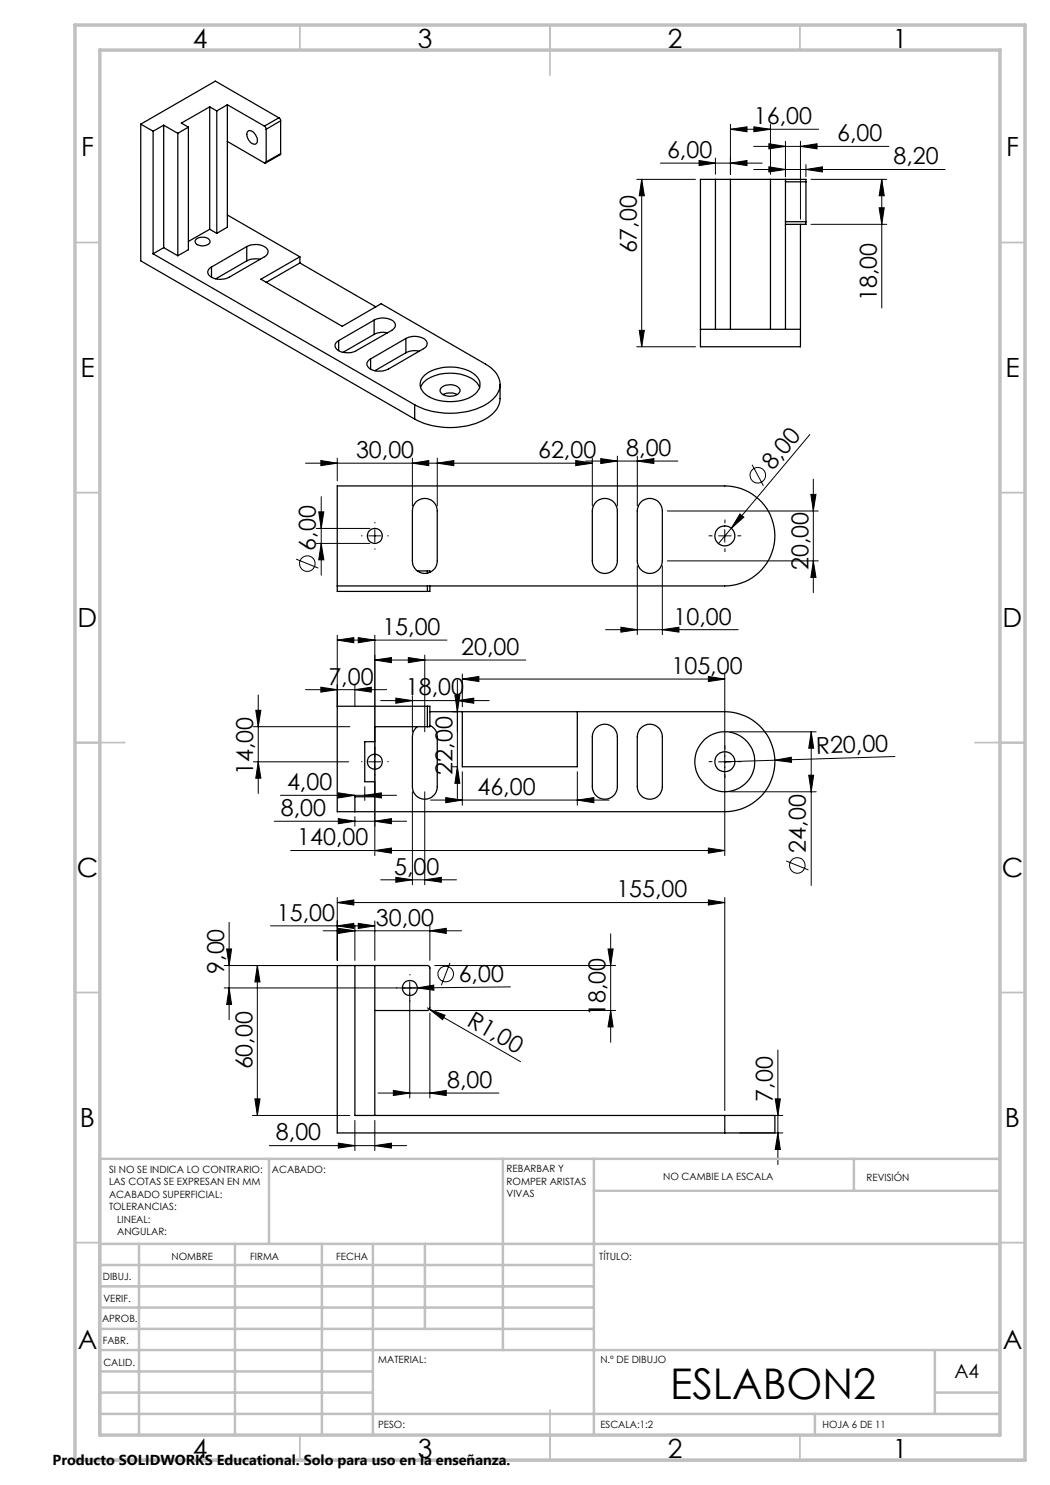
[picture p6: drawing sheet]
<svg xmlns="http://www.w3.org/2000/svg" width="210mm" height="297mm" viewBox="0 0 210 297" stroke-linecap="round" stroke-linejoin="round" font-family="sans-serif">
<g fill="none" stroke="#000" stroke-width=".25">
<path d="M28.2 24.8v27.4l54.7 31.6M28.2 24.8l2.4 1.4M30.6 26.2v24.6M32.7 25l2.9 1.7M32.7 25l-2.1 1.2M32.7 25v24.5M35.6 26.7v24.4M37.7 25.4v24.5l-2.1 1.2M37.7 25.4l-2.1 1.3M41.9 21.4l1.5 .8M41.9 21.4l-5.6 3.2 1.4 .8M41.9 21.4v24.5"/>
<path d="M43.4 22.2v24.5M45.5 28.3l7.4 4.3h.2l.1-.2M45.5 21v24.4l-2.1 1.3M45.5 21l7.4 4.2M45.5 21l-2.1 1.2M49.6 26.3a1.13 1.13 0 0 1 1.5 .7 1.34 1.34 0 0 1 0 1.8 1.83 1.83 0 0 1-1.5-2.5zM52.9 25.2l.3 .4v.3M53.2 25.9v6.5M55.8 23.6l.3 .2v.4M55.8 23.6l-2.9 1.6M55.8 23.6l-12.7-7.4-14.9 8.6M56.1 30.7v.2l-3 1.7"/>
<path d="M56.1 24.2l-2.9 1.7M56.1 24.2v6.5M56.1 30.7l-2.9 1.7M143.1 35.9v30M146.1 35.9v30M154.1 35.9v30M157.1 35.9v.5M157.1 36.4h4.1M157.1 36.4v7.9M161.2 36.4v-.5h-21.1v33.5h20v-24.5M161.2 36.4v7.9M30.6 50.8l52.3 30.2"/>
<path d="M32.7 49.5l-2.1 1.3M32.7 49.5l2.9 1.6M39.3 47.8a1.74 1.74 0 0 1 2.7 .6 1.8 1.8 0 0 1-2.9 0v-.3zM41.9 45.9l-4.2 2.4M41.9 45.9l1.5 .8M42.3 53.4v2.1M45.5 43l14.5 8.4M49.4 49.3a3.4 3.4 0 0 1 4.2 .8l-.1 .7-.3 .4-7.4 4.3a3.4 3.4 0 0 1-4.2-.8l.1-.7 .6-.6M49.4 49.3l-7.1 4.1M49.4 49.3v2.9M49.4 52.2l-6.3 3.6M52 51.9l-1.6-.1-1 .4"/>
<path d="M60 51.4l-7.8 4.4 16.2 9.5 7.8-4.6 20.9 12.1a4.7 4.7 0 0 1 2.8 4.8 6.7 6.7 0 0 1-4.8 4.2 15.8 15.8 0 0 1-12.2-.8M60 52.6l-6.8 3.9M60 52.6l15.2 8.8M60 51.4v1.2M157.1 44.3v.6M157.1 44.3h4.1M157.1 44.9v21M161.2 44.3v.6h-4.1M67.7 68.1v2M74.1 71.8v2M74.8 64a3.6 3.6 0 0 1 4.1 .5l.2 .7-.5 .7-7.3 4.2a3.6 3.6 0 0 1-4.1-.5l-.2-.4 .1-.5 .6-.6M74.8 64l-7.1 4.1"/>
<path d="M74.8 64v2.9M74.8 66.9l-6.2 3.6M77.5 66.6l-1.2-.1-1.5 .4M81.2 67.7a3.5 3.5 0 0 1 4.1 .5l.1 .7-.4 .7-7.4 4.2a3.4 3.4 0 0 1-4.2-.7l.1-.7 .6-.6M81.2 67.7l-7.1 4.1M81.2 67.7v2.9M81.2 70.6l-6.2 3.6M83.9 70.2l-1.3-.1-1.4 .5M84.1 77.5a4.7 4.7 0 0 1 3.8-2.6 8.3 8.3 0 0 1 7.5 1.6l.5 1M84.7 75.3a8.6 8.6 0 0 1 9.1-1.1 2.89 2.89 0 0 1 2 3.6 6.1 6.1 0 0 1-5.5 2.5 6.8 6.8 0 0 1-5.9-2.2 2.17 2.17 0 0 1 .3-2.8zM88.3 77.5a2.66 2.66 0 0 1 3.7 .4 1.23 1.23 0 0 1-1.3 1.3 2.19 2.19 0 0 1-2.7-1zM88.6 78.9a3.3 3.3 0 0 1 2.8 0"/>
<path d="M100 76.9v2.8a5.6 5.6 0 0 1-4.2 4.7 15.7 15.7 0 0 1-12.9-.6M140.1 65.9h20M82.9 81v2.8M67.5 117.2h77.5a10 10 0 0 0 10-10 10 10 0 0 0-10-10h-77.5v21.1h18M83.3 100.3a2.52 2.52 0 0 1 2.7-.4 2.52 2.52 0 0 1 1.5 2.3v10a2.49 2.49 0 0 1-2.5 2.5 2.49 2.49 0 0 1-2.5-2.5v-10a2.4 2.4 0 0 1 .8-1.9zM83.5 114.2h2M85.5 114.2h.5v.3M85.5 114.2v.4M85.5 117.2v1.1M86 117.2v1.1h-.5M119.3 100.3a2.53 2.53 0 0 1 2.7-.4 2.53 2.53 0 0 1 1.5 2.3v10a2.5 2.5 0 0 1-2.5 2.5 2.5 2.5 0 0 1-2.5-2.5v-10l.1-.8zM128.3 100.3a2.52 2.52 0 0 1 2.7-.4 2.52 2.52 0 0 1 1.5 2.3v10a2.5 2.5 0 0 1-2.5 2.5 2.5 2.5 0 0 1-2.5-2.5v-10l.1-.8z"/>
<path d="M85.5 141.2h.5v4.1h-.5M85.5 141.2h-18v21.1h77.5a10 10 0 0 0 10-10 10 10 0 0 0-10-10h-59M85.5 141.2v4.1M85.5 145.3h-10.5v3h-2v8h2v3h-4v3M86 145.1l.6 .4a2.24 2.24 0 0 1 .9 1.9v9.9a2.49 2.49 0 0 1-2.5 2.5 2.49 2.49 0 0 1-2.5-2.5v-9.9a2.4 2.4 0 0 1 1-2.1M92.5 142.3v11h23v-11M119 145.8a2.51 2.51 0 0 1 2.8-.8 2.51 2.51 0 0 1 1.7 2.4v9.9a2.5 2.5 0 0 1-2.5 2.5 2.5 2.5 0 0 1-2.5-2.5v-9.9l.1-.9zM128 145.8a2.51 2.51 0 0 1 2.8-.8 2.51 2.51 0 0 1 1.7 2.4v9.9a2.5 2.5 0 0 1-2.5 2.5 2.5 2.5 0 0 1-2.5-2.5v-9.9l.1-.9zM71 193.1v30h74M75 193.1v30M75 202.1h10.5l.3-.2 .2-.2v-8.2l-.2-.3-.3-.1h-18v33.5h77.5M145 223.1h10v3.5h-10"/>
<path d="M145 223.1v3.5"/>
<circle cx="75" cy="107.2" r="1.51"/>
<circle cx="145" cy="107.2" r="1.99"/>
<circle cx="75" cy="152.3" r="1.51"/>
<circle cx="145" cy="152.3" r="2"/>
<circle cx="145" cy="152.4" r="6"/>
<circle cx="82" cy="197.6" r="1.51"/>
</g>
<g fill="none" stroke="#000" stroke-width=".2">
<path d="M127.4 35.9h11.7M128.3 35.9l.6 3.3h-1.1zM128.3 35.9v33.5M132.1 32.6h20.3M139.8 32.1l3.3 .5-3.3 .5zM143.1 31.6v3.3M146.1 25.9l3.3-.5v.9zM146.1 32.6l3.3-.5v1zM146.1 24.9v10M146.1 25.9h17.6M150.7 33.9h38.3M150.7 29.3h27.1"/>
<path d="M150.8 25.4l3.3 .5-3.3 .4zM153.8 33.4l3.3 .5-3.3 .5zM153.8 28.7l3.3 .6-3.3 .5zM154.1 24.9v10M157.1 28.3v7M160.1 29.3l3.3-.6v1.1zM160.1 28.3v15.5M161.2 33.9l3.3-.5v1zM161.2 32.9v2.4M162.2 35.9h15.1M176.4 35.9l.4 3.3h-1zM176.4 35.9v25.7"/>
<path d="M162.2 44.9h15.1M175.8 41.6h1l-.4 3.3zM127.4 69.4h11.7M127.8 66.1h1.1l-.6 3.3zM61.1 92.6h57.4M64.2 92.1l3.3 .5-3.3 .5zM64.2 99.3v15.7M67.5 91.6v4.6M82.5 92.6l3.3-.5v1zM82.5 91.6v9.6M87.5 92.6l3.3-.5v1zM87.5 91.6v9.6"/>
<path d="M115.1 92.1l3.4 .5-3.4 .5zM117.1 92.2h18.5M118.5 91.6v9.6M120.2 91.7l3.3 .5-3.3 .5zM123.5 91.2v10M127.5 92.2l3.3-.5v1zM127.5 91.2v10M150.4 93l2.3 4.2M162 86.9l-18.3 21.8M162.2 98.9h1l-.5 3.3zM162.7 95.8v22.7M59.2 111.8l4.5 1.8"/>
<path d="M63.3 105.7h10.7M63.3 108.7h10.7M63.7 102.4h1.1l-.6 3.3zM64.2 108.7l.6 3.3h-1.1zM73.7 107.2h2.5M75 105.9v2.5M127.5 113.2v13.7M132.5 113.2v13.7M133.5 112.2h30.2M133.5 102.2h30.2M143.7 107.2h2.5M145 105.9v2.5"/>
<path d="M148 102.8l.8 .6-2.5 2.3zM162.7 112.2l.5 3.3h-1zM51.6 139v19.7M61.1 137.9h16.2M64.2 137.4l3.3 .5-3.3 .5zM67.5 128l3.3-.5v1zM67.5 127v14.4M67.5 128h21.9M71 137.9l3.3-.5v1zM71 136.9v4.5M71.6 127.5l3.4 .5-3.4 .5zM75 132l3.3-.5v1z"/>
<path d="M75 127v44.1M75 132h30.2M79.2 139.6l3.3 .5-3.3 .5zM81.7 131.5l3.2 .5-3.2 .5zM82.5 139.1v7.3M84.9 131v15.4M91 139.1h1l-.5 3.2zM91.5 136v23.7M92.5 135.8l3.3-.5v1zM92.5 134.8v6.6M92.5 135.8h52.5M121.1 125.9h26.5"/>
<path d="M124.2 125.4l3.3 .5-3.3 .5zM132.5 125.9l3.3-.5v1zM141.7 135.3l3.3 .5-3.3 .5zM145 134.8v36.3M50.7 152.4h19M50.7 145.3h19.3M51.2 142.1h1l-.6 3.2zM51.6 152.4l.6 3.2h-1zM56.1 159.1h23.2M67.7 158.6l3.3 .5-3.3 .5zM73 159.1l3.3-.5v1zM73 157.3v2.8"/>
<path d="M73.7 152.4h2.5M76.1 140.1h21.7M82.5 158.4v18.5M84.9 158.4v18.5M89.1 159.5l3.4 .5-3.4 .5zM90.5 142.3h1M90.5 153.3h1M91.5 140.1l3.3-.5v1zM91.5 153.3l.5 3.4h-1zM92.5 154.3v6.7M115.5 154.3v6.7M143.7 152.4h2.5"/>
<path d="M146 158.4h17.2M146 146.4h17.2M155 152l3.3-.6v1.1zM155 152l-10 .4M161.7 155h1l-.5 3.4zM162.2 146.4l.5 3.2h-1zM162.2 146.4v30.7M179 151.3l-24 .7M54.9 164.2h26.4M58.1 170.1h86.9M67.5 179.5v12.6M67.7 163.7l3.3 .5-3.3 .5z"/>
<path d="M71 163.3v1.9M75 170.1l3.3-.5v1zM75 164.2l3.3-.5v1zM76.1 176h15.2M79.2 175.5l3.3 .5-3.3 .5zM84.9 176l3.4-.5v1zM86.1 160h35.7M115.5 160l3.3-.5v1zM141.7 169.6l3.3 .5-3.3 .5zM141.7 180l3.3 .5-3.3 .5zM145 179.5v42.6M157.2 172.2l4.5 1.8"/>
<path d="M44.8 197.6h38.4M44.8 193.1h25.2M45.3 189.8h1l-.5 3.3zM45.8 197.6l.5 3.3h-1zM45.8 184.5v19.4M51.5 193.1l.5 3.3h-1zM51.5 193.1v30M54.1 185.2h20.9M64.6 186.2h27.7M67.5 185.2l3.3-.5v1zM67.5 180.5l3.3-.5v1zM67.5 180.5h77.5"/>
<path d="M67.7 185.7l3.3 .5-3.3 .5zM71 185.2v6.9M71.6 184.7l3.4 .5-3.4 .5zM75 184.2v7.9M82 196.4v23.2M83.5 197.6l3.2-.6 .1 1zM83.5 197.6h-3M86 186.2l3.3-.5v1zM86 185.2v6.9M87 193.1h36.1M90 192.6l-1.7 4.5M102.1 197.4l-18.6 .2"/>
<path d="M121.6 189.8h1l-.5 3.3zM122.1 186.8v21.7M51 219.8h1l-.5 3.3zM75.6 218.6h24.2M78.7 218.1l3.3 .5-3.3 .5zM85.5 201.6l.4 .3M85.9 201.9l3.1 1.2-.5 .8zM85.9 201.9l18.2 10.4M86 218.6l3.3-.5v1zM86 202.6v17M87 202.1h36.1M122.1 202.1l.5 3.3h-1z"/>
<path d="M155 219.8h1.1l-.5 3.3zM155.6 210v22.9M50.5 223.1h19.5M53.9 229.1h27.4M67.7 228.6l3.3 .5-3.3 .5zM71 224.1v6M75 229.1l3.3-.5v1zM75 224.1v6M148 226.6h8.6M148 223.1h8.6M155.6 226.6l.5 3.3h-1.1z"/>
<circle cx="151.6" cy="95.1" r="1.56"/>
<circle cx="61.5" cy="112.7" r="1.56"/>
<circle cx="159.5" cy="173.1" r="1.56"/>
<circle cx="89.1" cy="194.8" r="1.56"/>
</g>
<g fill="none" stroke="#000" stroke-width=".2" stroke-dasharray="15.2 1.3 1.3 1.3" stroke-linecap="butt">
<path d="M72.5 107.2h-.3M75 104.7v-.3M75 109.7v.2M77.5 107.2h.2M142.5 107.2h-.8M145 104.7v-.8M145 109.7v.7M147.5 107.2h.7M72.5 152.3h-.3M75 149.8v-.2M75 154.8v.3M77.5 152.3h.2"/>
<path d="M142.5 152.3h-.8M145 149.8v-.7M145 154.8v.8M147.5 152.3h.7M79.5 197.6h-.3M82 195.1v-.3M84.5 197.6h.2M82 200.1v.2"/>
</g>
<g fill="none" stroke="#c0c0c0" stroke-width=".35">
<path d="M60 5v5M110 5v10M160 5v5M15 48.5h5M200 48.5h5M15 98.5h5M200 98.5h5M15 148.5h10M195 148.5h10M15 198.5h5M200 198.5h5M15 248.5h5"/>
<path d="M200 248.5h5M60 287v5M110 282v10M160 287v5"/>
</g>
<g fill="none" stroke="#c0c0c0" stroke-width=".5">
<path d="M53.8 231.8v17M100.6 231.8v38.2M118.8 231.8v55.2M118.8 238.2h81.2M170.8 231.8v6.4M200 231.8h-180v55.2M20 248.8h180M20 257.3h98.8M20 253h98.8M27.8 248.8v38.2M47 248.8v38.2M64.4 248.8v38.2"/>
<path d="M74.6 248.8v38.2M85 248.8v17M20 265.8h98.8M20 261.5h98.8M20 278.5h54.6M20 274.3h54.6M20 270h180M187 278.5h13M187 270v12.8M20 282.8h180M163 282.8v4.2"/>
</g>
<path d="M15 5h190v287h-190zM20 10h180v277h-180z" fill="none" stroke="#c0c0c0" stroke-width=".7"/>
<g fill="#000">
<path d="M148 102.8l.8 .6-2.5 2.3zM155 152l3.3-.6v1.1zM83.5 197.6l3.2-.6 .1 1zM85.9 201.9l3.1 1.2-.5 .8z"/>
<path d="M153.8 28.7l3.3 .6-3.3 .5zM160.1 29.3l3.3-.6v1.1z"/>
<path d="M75 132l3.3-.5v1zM81.7 131.5l3.2 .5-3.2 .5z"/>
<path d="M51.2 142.1h1l-.6 3.2zM51.6 152.4l.6 3.2h-1zM91 139.1h1l-.5 3.2zM91.5 153.3l.5 3.4h-1zM121.6 189.8h1l-.5 3.3zM122.1 202.1l.5 3.3h-1zM63.7 102.4h1.1l-.6 3.3zM64.2 108.7l.6 3.3h-1.1zM176.4 35.9l.4 3.3h-1zM175.8 41.6h1l-.4 3.3z"/>
<path d="M79.2 139.6l3.3 .5-3.3 .5zM91.5 140.1l3.3-.5v1zM89.1 159.5l3.4 .5-3.4 .5zM115.5 160l3.3-.5v1zM67.7 185.7l3.3 .5-3.3 .5zM86 186.2l3.3-.5v1zM67.5 185.2l3.3-.5v1zM71.6 184.7l3.4 .5-3.4 .5zM67.5 180.5l3.3-.5v1zM141.7 180l3.3 .5-3.3 .5zM64.2 92.1l3.3 .5-3.3 .5zM82.5 92.6l3.3-.5v1zM87.5 92.6l3.3-.5v1zM115.1 92.1l3.4 .5-3.4 .5zM120.2 91.7l3.3 .5-3.3 .5zM127.5 92.2l3.3-.5v1zM146.1 25.9l3.3-.5v.9zM150.8 25.4l3.3 .5-3.3 .4zM139.8 32.1l3.3 .5-3.3 .5zM146.1 32.6l3.3-.5v1z"/>
<path d="M161.7 155h1l-.5 3.4zM162.2 146.4l.5 3.2h-1zM155.6 226.6l.5 3.3h-1.1zM155 219.8h1.1l-.5 3.3zM51 219.8h1l-.5 3.3zM51.5 193.1l.5 3.3h-1zM45.8 197.6l.5 3.3h-1zM45.3 189.8h1l-.5 3.3zM162.7 112.2l.5 3.3h-1zM162.2 98.9h1l-.5 3.3zM128.3 35.9l.6 3.3h-1.1zM127.8 66.1h1.1l-.6 3.3z"/>
<path d="M75 164.2l3.3-.5v1zM67.7 163.7l3.3 .5-3.3 .5zM75 229.1l3.3-.5v1zM67.7 228.6l3.3 .5-3.3 .5z"/>
<path d="M84.9 176l3.4-.5v1zM79.2 175.5l3.3 .5-3.3 .5z"/>
<path d="M141.7 169.6l3.3 .5-3.3 .5zM75 170.1l3.3-.5v1zM71.6 127.5l3.4 .5-3.4 .5zM67.5 128l3.3-.5v1zM71 137.9l3.3-.5v1zM64.2 137.4l3.3 .5-3.3 .5zM73 159.1l3.3-.5v1zM67.7 158.6l3.3 .5-3.3 .5zM141.7 135.3l3.3 .5-3.3 .5zM92.5 135.8l3.3-.5v1zM132.5 125.9l3.3-.5v1zM124.2 125.4l3.3 .5-3.3 .5zM161.2 33.9l3.3-.5v1zM153.8 33.4l3.3 .5-3.3 .5z"/>
<path d="M78.7 218.1l3.3 .5-3.3 .5zM86 218.6l3.3-.5v1z"/>
</g>
<text font-size="8.5" x="134" y="279.7">ESLABON2</text>
<g font-size="5.3">
<text x="38.5" y="9.5">4</text>
<text x="83.5" y="9.5">3</text>
<text x="133.5" y="9.5">2</text>
<text x="178.5" y="9.5">1</text>
<text x="16.2" y="31.2">F</text>
<text x="201.2" y="31.2">F</text>
<text x="16.1" y="75.5">E</text>
<text x="201.1" y="75.5">E</text>
<text x="15.5" y="125.5">D</text>
<text x="200.5" y="125.5">D</text>
<text x="15.4" y="175.5">C</text>
<text x="200.4" y="175.5">C</text>
<text x="16" y="225.5">B</text>
<text x="201" y="225.5">B</text>
<text x="15.5" y="269.7">A</text>
<text x="200.5" y="269.7">A</text>
<text x="38.5" y="291.5">4</text>
<text x="83.5" y="291.5">3</text>
<text x="133.5" y="291.5">2</text>
<text x="178.5" y="291.5">1</text>
</g>
<g font-size="4.7">
<text x="150.8" y="24.8">16,00</text>
<text x="167.5" y="28.2">6,00</text>
<text x="133.4" y="31.6">6,00</text>
<text x="178.7" y="32.9">8,20</text>
<text x="127.4" y="50.7" transform="rotate(-90 127.4 50.7)">67,00</text>
<text x="175.4" y="60.3" transform="rotate(-90 175.4 60.3)">18,00</text>
<text x="71.2" y="91.6">30,00</text>
<text x="107.6" y="91.6">62,00</text>
<text x="125.3" y="91.2">8,00</text>
<text x="154.5" y="94.2" transform="rotate(-50 154.5 94.2)">8,00</text>
<text x="63.2" y="110.1" transform="rotate(-90 63.2 110.1)">6,00</text>
<text x="161.7" y="114.1" transform="rotate(-90 161.7 114.1)">20,00</text>
<text x="134.7" y="124.9">10,00</text>
<text x="76.5" y="127">15,00</text>
<text x="92.3" y="131">20,00</text>
<text x="65.7" y="136.9">7,00</text>
<text x="134.3" y="134.8">105,00</text>
<text x="81.2" y="139.1">18,00</text>
<text x="50.7" y="155" transform="rotate(-90 50.7 155)">14,00</text>
<text x="90.5" y="154.9" transform="rotate(-90 90.5 154.9)">22,00</text>
<text x="163.2" y="150.8" transform="rotate(-2 163.2 150.8)">R20,00</text>
<text x="57.4" y="158">4,00</text>
<text x="95.5" y="159">46,00</text>
<text x="56.2" y="163.2">8,00</text>
<text x="59.5" y="169.1">140,00</text>
<text x="161.2" y="170.5" transform="rotate(-90 161.2 170.5)">24,00</text>
<text x="78.9" y="174.9">5,00</text>
<text x="123.3" y="179.5">155,00</text>
<text x="55.4" y="184.2">15,00</text>
<text x="75.2" y="185.1">30,00</text>
<text x="44.8" y="194.8" transform="rotate(-90 44.8 194.8)">9,00</text>
<text x="91.7" y="196.5" transform="rotate(-1 91.7 196.5)">6,00</text>
<text x="121.1" y="203.3" transform="rotate(-90 121.1 203.3)">18,00</text>
<text x="93.2" y="204.9" transform="rotate(30 93.2 204.9)">R1,00</text>
<text x="50.5" y="213.9" transform="rotate(-90 50.5 213.9)">60,00</text>
<text x="89.4" y="217.6">8,00</text>
<text x="154.6" y="220.3" transform="rotate(-90 154.6 220.3)">7,00</text>
<text x="55.2" y="228.1">8,00</text>
</g>
<text font-size="3.9" x="190.9" y="275.5">A4</text>
<text font-size="2.9" x="10.5" y="292.9">Producto SOLIDWORKS Educational. Solo para uso en la enseñanza.</text>
<g font-size="2">
<text x="21.8" y="234.6">SI NO SE INDICA LO CONTRARIO:</text>
<text x="21.8" y="237.1">LAS COTAS SE EXPRESAN EN MM</text>
<text x="21.8" y="239.6">ACABADO SUPERFICIAL:</text>
<text x="54.4" y="234.6">ACABADO:</text>
<text x="101.3" y="234.5">REBARBAR Y</text>
<text x="101.3" y="237">ROMPER ARISTAS</text>
<text x="101.3" y="239.5">VIVAS</text>
<text x="132.6" y="236">NO CAMBIE LA ESCALA</text>
<text x="173.3" y="236.2">REVISIÓN</text>
<text x="21.8" y="242.1">TOLERANCIAS:</text>
<text x="23.4" y="244.6">LINEAL:</text>
<text x="23.4" y="247.1">ANGULAR:</text>
<text x="34.3" y="252">NOMBRE</text>
<text x="50" y="251.9">FIRMA</text>
<text x="67.2" y="251.9">FECHA</text>
<text x="119.9" y="251.9">TÍTULO:</text>
<text x="20.6" y="256.1">DIBUJ.</text>
<text x="20.7" y="260.3">VERIF.</text>
<text x="20.4" y="264.4">APROB.</text>
<text x="20.5" y="268.8">FABR.</text>
<text x="20.7" y="273.1">CALID.</text>
<text x="75.6" y="272.5">MATERIAL:</text>
<text x="120.1" y="272.5">N.º DE DIBUJO</text>
<text x="75.6" y="285.5">PESO:</text>
<text x="120.1" y="285.6">ESCALA:1:2</text>
<text x="164.5" y="285.6">HOJA 6 DE 11</text>
</g>
</svg>
